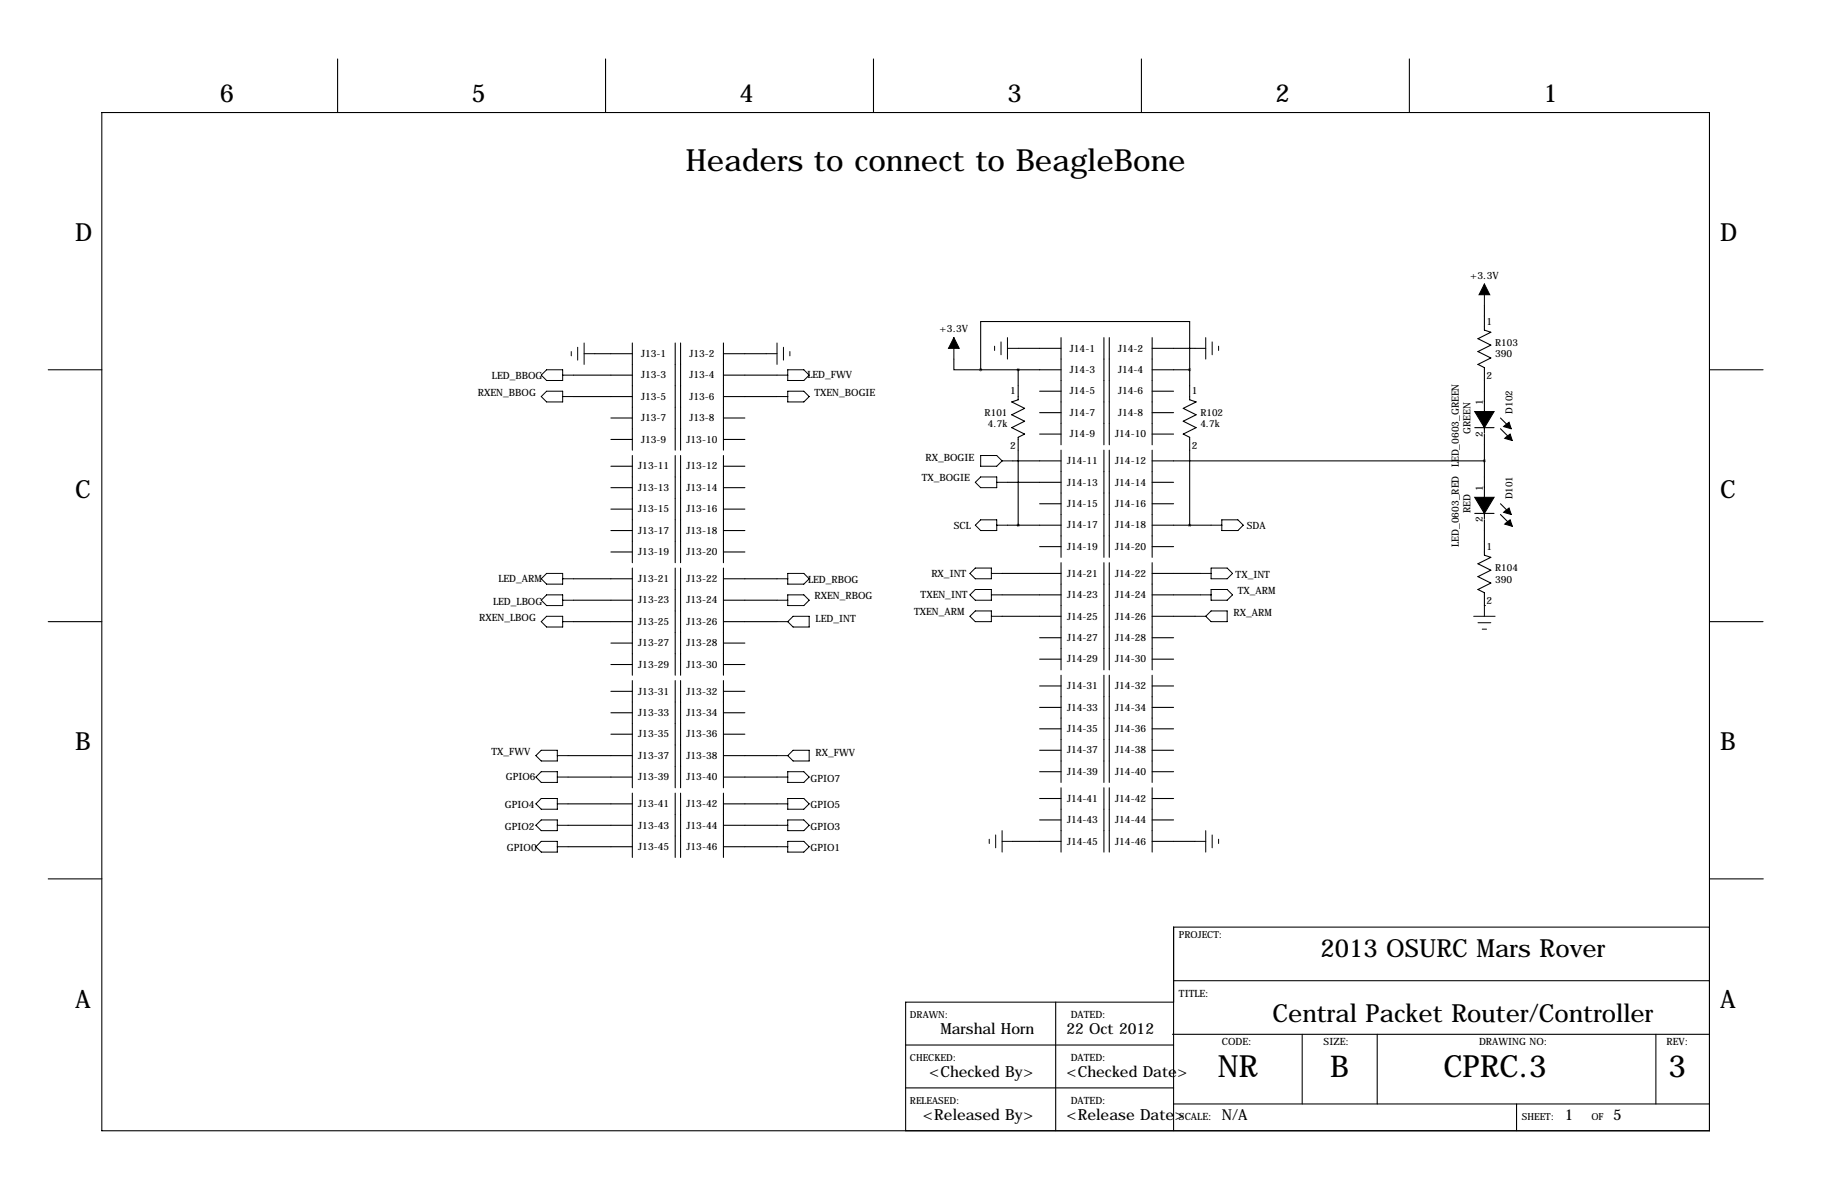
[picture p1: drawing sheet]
<svg xmlns="http://www.w3.org/2000/svg" width="432mm" height="279mm" viewBox="0 0 432 279" stroke-linecap="round" stroke-linejoin="round" font-family="sans-serif">
<g fill="none" stroke="#000" stroke-width=".25">
<path d="M80 14v12.7M143.5 14v12.7M207 14v12.7M270.5 14v12.7M334 14v12.7M24.1 26.7h381v241.3h-381zM351.8 72.4v5.8l1.5 .5-3 1.6 3 1.5-3 1.5 3 1.5-3 1.6 1.5 .7v15.5M11.4 87.6h12.7M135.9 88.9h14M135.9 94h14M141 83.8h8.9M144.8 99.1h5.1"/>
<path d="M149.9 81.3v25.4M160 81.3v25.4M161.3 81.3v25.4M171.4 83.8h10.2M171.4 81.3v25.4M171.4 88.9h12.7M171.4 94h12.7M171.4 99.1h5.1M226.1 85.1v2.5h6.3M232.4 87.6v-11.4h49.5v11.4M232.4 87.6h19.1M241.3 87.6v7.1l-1.5 .5 3 1.6-3 1.5 3 1.5-3 1.5 3 1.6-1.5 .7v20.9"/>
<path d="M241.3 82.5h10.2M246.4 92.7h5.1M246.4 97.8h5.1M251.5 80v25.4M261.6 80v25.4M262.9 80v25.4M273 87.6h8.9M273 82.5h10.2M273 80v25.4M273 92.7h5.1M273 97.8h5.1M281.9 87.6v7.1l1.6 .5-3.1 1.6 3.1 1.5-3.1 1.5 3.1 1.5-3.1 1.6 1.5 .7v20.9"/>
<path d="M355.6 99.1l2.5 2.5M405.1 87.6h12.7M144.8 104.1h5.1M144.8 110.5h5.1M144.8 115.6h5.1M149.9 107.9v25.4M160 107.9v25.4M161.3 107.9v25.4M171.4 107.9v25.4M171.4 104.1h5.1M171.4 110.5h5.1M171.4 115.6h5.1"/>
<path d="M238.8 114.3h12.7M240 109.2h11.5M246.4 102.9h5.1M246.4 119.4h5.1M251.5 106.7v25.4M261.6 106.7v25.4M262.9 106.7v25.4M273 106.7v25.4M273 102.9h5.1M273 109.2h78.8M273 114.3h5.1M273 119.4h5.1"/>
<path d="M349.5 101.3h4.6M351.8 102.9v20M355.6 101.6l2.5 2.5M355.6 119.4l2.5 2.5M135.9 137.2h14M144.8 120.7h5.1M144.8 125.7h5.1M144.8 130.8h5.1M149.9 134.6v25.4M160 134.6v25.4M161.3 134.6v25.4M171.4 134.6v25.4"/>
<path d="M171.4 120.7h5.1M171.4 125.7h5.1M171.4 130.8h5.1M171.4 137.2h12.7M237.5 135.9h14M238.8 124.5h12.7M246.4 129.5h5.1M251.5 133.3v25.5M261.6 133.3v25.5M262.9 133.3v25.5M273 133.3v25.5M273 124.5h14"/>
<path d="M273 129.5h5.1M273 135.9h11.5M349.5 121.7h4.6M351.8 123.2v8.4l1.5 .5-3 1.5 3 1.5-3 1.6 3 1.5-3 1.5 1.5 .8v3M355.6 121.9l2.5 2.6M11.4 147.3h12.7M135.9 147.3h14M135.9 142.2h14M144.8 152.4h5.1M144.8 157.5h5.1M171.4 147.3h12.7M171.4 142.2h12.7"/>
<path d="M171.4 152.4h5.1M171.4 157.5h5.1M237.5 141h14M237.5 146h14M246.4 151.1h5.1M246.4 156.2h5.1M273 141h11.5M273 146h10.2M273 151.1h5.1M273 156.2h5.1M351.8 143.5h.1M405.1 147.3h12.7"/>
<path d="M134.6 179.1h15.3M144.8 163.8h5.1M144.8 168.9h5.1M144.8 174h5.1M149.9 161.3v25.4M160 161.3v25.4M161.3 161.3v25.4M171.4 161.3v25.4M171.4 163.8h5.1M171.4 168.9h5.1M171.4 174h5.1M171.4 179.1h12.7"/>
<path d="M246.4 162.6h5.1M246.4 167.6h5.1M246.4 172.7h5.1M246.4 177.8h5.1M251.5 160v25.4M261.6 160v25.4M262.9 160v25.4M273 160v25.4M273 162.6h5.1M273 167.6h5.1M273 172.7h5.1M273 177.8h5.1"/>
<path d="M134.6 184.1h15.3M134.6 190.5h15.3M134.6 195.6h15.3M149.9 188v15.2M160 188v15.2M161.3 188v15.2M171.4 188v15.2M171.4 184.1h12.7M171.4 190.5h12.7M171.4 195.6h12.7M240 199.4h11.5M246.4 182.9h5.1"/>
<path d="M246.4 189.2h5.1M246.4 194.3h5.1M251.5 186.7v15.2M261.6 186.7v15.2M262.9 186.7v15.2M273 186.7v15.2M273 182.9h5.1M273 189.2h5.1M273 194.3h5.1M273 199.4h10.2M11.4 208.3h12.7M134.6 200.7h15.3"/>
<path d="M171.4 200.7h12.7M405.1 219.7h-127v48.3M405.2 208.3h12.7M250.2 237.5v30.5M278.1 237.5h-63.5v30.5M278.1 232.4h127M214.6 257.8h63.5M214.6 247.6h63.5M277.9 245.1h127.2M308.6 245.1v16.5M326.4 245.1v16.5M392.4 245.1v16.5"/>
<path d="M278.1 261.6h127M359.4 261.6v6.4"/>
</g>
<path d="M349.5 97.5h2.3v3.8zM351.8 97.5h2.3l-2.3 3.8zM349.5 117.9h2.3v3.8zM351.8 117.9h2.3l-2.3 3.8zM356.4 101.1l1.2-1 .5 1.5zM356.9 103.6l1-.7 .5 1.5-1.8-.5zM356.4 121.4l1.2-1 .5 1.5zM356.9 124l1-.8 .5 1.5-1.8-.5z" fill="#000" stroke="#000" stroke-width=".25"/>
<g fill="none" stroke="#000" stroke-width=".24">
<path d="M351.8 67.3v5.1M128.3 88.9l1.2-1.3h3.8v2.6h-3.8zM129.5 92.7h3.8v2.5h-3.8l-1.2-1.2zM133.3 94h2.6M133.3 88.9h2.6M135.4 83.3v1M136.9 82.3v3M138.4 83.8h2.6M138.4 81.3v5.1M181.6 83.8h2.5M184.1 81.3v5.1M184.1 94h2.6"/>
<path d="M184.1 88.9h2.6M185.7 82.3v3M186.7 87.6h3.8l1.3 1.3-1.3 1.3h-3.8zM186.7 92.7h3.8l1.3 1.3-1.3 1.2h-3.8zM187.2 83.3v1M226.1 80v5.1M235.7 82v1.1M237.2 81v3.1M238.8 82.5h2.5M238.8 80v5.1M283.2 82.5h2.6M285.8 80v5.1"/>
<path d="M287.3 81v3.1M288.8 82v1.1M232.4 107.9h3.8l1.3 1.3-1.3 1.3h-3.8zM232.4 113h3.8v2.6h-3.8l-1.3-1.3zM236.2 114.3h2.6M237.5 109.2h2.5M128.3 137.2l1.2-1.3h3.8v2.5h-3.8zM133.3 137.2h2.6M184.1 137.2h2.6M186.7 135.9h3.8l1.3 1.3-1.3 1.2h-3.8zM229.9 135.9l1.2-1.3h3.8v2.6h-3.8zM231.1 124.5l1.3-1.3h3.8v2.5h-3.8z"/>
<path d="M234.9 135.9h2.6M236.2 124.5h2.6M284.5 135.9h2.5M287 134.6h3.8l1.3 1.3-1.3 1.3h-3.8zM287 139.7h3.8l1.3 1.3-1.3 1.2h-3.8zM287 124.5h2.6M289.6 123.2h3.8l1.2 1.3-1.2 1.2h-3.8zM129.5 141h3.8v2.5h-3.8l-1.2-1.3zM129.5 146h3.8v2.6h-3.8l-1.2-1.3zM133.3 142.2h2.6M133.3 147.3h2.6M184.1 142.2h2.6"/>
<path d="M184.1 147.3h2.6M186.7 141h3.8l1.3 1.2-1.3 1.3h-3.8zM188 146h3.8v2.6h-3.8l-1.3-1.3zM229.9 141l1.2-1.3h3.8v2.5h-3.8zM229.9 146l1.2-1.2h3.8v2.5h-3.8zM234.9 141h2.6M234.9 146h2.6M283.2 146h2.6M284.5 141h2.5M287 144.8h3.8v2.5h-3.8l-1.2-1.3zM349.2 146h5.1M350.3 147.6h3"/>
<path d="M351.3 149.1h1M351.8 143.5v2.5M127 179.1l1.3-1.3h3.8v2.5h-3.8zM132.1 179.1h2.5M184.1 179.1h2.6M188 177.8h3.8v2.5h-3.8l-1.3-1.2zM127 184.1l1.3-1.2h3.8v2.5h-3.8zM127 190.5l1.3-1.3h3.8v2.6h-3.8zM127 195.6l1.3-1.3h3.8v2.5h-3.8zM128.3 199.4h3.8v2.5h-3.8l-1.3-1.2zM132.1 195.6h2.5M132.1 190.5h2.5"/>
<path d="M132.1 184.1h2.5M184.1 195.6h2.6M184.1 190.5h2.6M184.1 184.1h2.6M186.7 182.9h3.8l1.3 1.2-1.3 1.3h-3.8zM186.7 189.2h3.8l1.3 1.3-1.3 1.3h-3.8zM186.7 194.3h3.8l1.3 1.3-1.3 1.2h-3.8zM186.7 199.4h3.8l1.3 1.3-1.3 1.2h-3.8zM234.4 198.9v1M236 197.9v3M237.5 199.4h2.5M237.5 196.8v5.1"/>
<path d="M283.2 199.4h2.6M285.8 196.8v5.1M287.3 197.9v3M288.8 198.9v1M132.1 200.7h2.5M184.1 200.7h2.6"/>
</g>
<path d="M351.8 67.3l1.3 2.5h-2.6zM226.1 80l1.2 2.5h-2.5z" fill="#000" stroke="#000" stroke-width=".24"/>
<path d="M281.9 87.6a.05 .05 0 0 0 .1 0 .05 .05 0 0 0-.1 0zM281.9 124.5a.05 .05 0 0 0 .1 0 .05 .05 0 0 0-.1 0z" fill="#000" stroke="#000" stroke-width=".63"/>
<g font-size="7.3">
<text x="162.6" y="40.6">Headers to connect to BeagleBone</text>
<text x="288.6" y="255.3">NR</text>
<text x="342.1" y="255.3">CPRC.3</text>
<text x="395.4" y="255.3">3</text>
</g>
<text font-size="7.1" x="315.3" y="255.2">B</text>
<g font-size="5.9">
<text x="52.1" y="24.1">6</text>
<text x="111.8" y="24.1">5</text>
<text x="175.3" y="24.1">4</text>
<text x="238.8" y="24.1">3</text>
<text x="302.3" y="24.1">2</text>
<text x="365.8" y="24.1">1</text>
<text x="17.8" y="57.2">D</text>
<text x="407.7" y="57.2">D</text>
<text x="17.8" y="118.1">C</text>
<text x="407.7" y="118.1">C</text>
<text x="17.8" y="177.8">B</text>
<text x="407.7" y="177.8">B</text>
<text x="312.9" y="226.9">2013 OSURC Mars Rover</text>
<text x="17.8" y="238.8">A</text>
<text x="407.7" y="238.8">A</text>
<text x="301.5" y="242.1">Central Packet Router/Controller</text>
</g>
<g font-size="3.6">
<text x="222.9" y="245.1">Marshal Horn</text>
<text x="252.7" y="245.1">22 Oct 2012</text>
<text x="220.2" y="255.3">&lt;Checked By&gt;</text>
<text x="252.7" y="255.3">&lt;Checked Date&gt;</text>
<text x="218.7" y="265.4">&lt;Released By&gt;</text>
<text x="252.7" y="265.4">&lt;Release Date&gt;</text>
<text x="289.6" y="265.4">N/A</text>
<text x="370.8" y="265.4">1</text>
<text x="382.3" y="265.4">5</text>
</g>
<g font-size="2.4">
<text x="348.4" y="66">+3.3V</text>
<text x="352.3" y="77">1</text>
<text x="222.7" y="78.7">+3.3V</text>
<text x="253.6" y="83.3">J14-1</text>
<text x="265" y="83.3">J14-2</text>
<text x="116.6" y="89.9">LED_BBOG</text>
<text x="152" y="84.6">J13-1</text>
<text x="152" y="89.7">J13-3</text>
<text x="163.4" y="84.6">J13-2</text>
<text x="163.4" y="89.7">J13-4</text>
<text x="191.3" y="89.7">LED_FWV</text>
<text x="253.6" y="88.4">J14-3</text>
<text x="265" y="88.4">J14-4</text>
<text x="352.3" y="89.8">2</text>
<text x="354.3" y="84.7">390</text>
<text x="113.3" y="93.7">RXEN_BBOG</text>
<text x="152" y="94.7">J13-5</text>
<text x="163.4" y="94.7">J13-6</text>
<text x="193" y="93.7">TXEN_BOGIE</text>
<text x="239.4" y="93.5">1</text>
<text x="253.6" y="93.5">J14-5</text>
<text x="265" y="93.5">J14-6</text>
<text x="282.4" y="93.5">1</text>
<text x="152" y="99.8">J13-7</text>
<text x="163.4" y="99.8">J13-8</text>
<text x="253.6" y="98.6">J14-7</text>
<text x="265" y="98.6">J14-8</text>
<text x="351.4" y="96" transform="rotate(-90 351.4 96)">1</text>
<text x="152" y="104.9">J13-9</text>
<text x="162.7" y="104.9">J13-10</text>
<text x="239.4" y="106.3">2</text>
<text x="253.6" y="103.6">J14-9</text>
<text x="264.3" y="103.6">J14-10</text>
<text x="282.4" y="106.3">2</text>
<text x="348.5" y="102.8" transform="rotate(-90 348.5 102.8)">GREEN</text>
<text x="351.4" y="103.5" transform="rotate(-90 351.4 103.5)">2</text>
<text x="151.3" y="111.3">J13-11</text>
<text x="162.7" y="111.3">J13-12</text>
<text x="219.3" y="109.2">RX_BOGIE</text>
<text x="252.9" y="110">J14-11</text>
<text x="264.3" y="110">J14-12</text>
<text x="345.7" y="110.8" transform="rotate(-90 345.7 110.8)">LED_0603_GREEN</text>
<text x="151.3" y="116.3">J13-13</text>
<text x="162.7" y="116.3">J13-14</text>
<text x="218.5" y="114">TX_BOGIE</text>
<text x="252.9" y="115.1">J14-13</text>
<text x="264.3" y="115.1">J14-14</text>
<text x="351.4" y="116.3" transform="rotate(-90 351.4 116.3)">1</text>
<text x="151.3" y="121.4">J13-15</text>
<text x="162.7" y="121.4">J13-16</text>
<text x="226.1" y="125.5">SCL</text>
<text x="252.9" y="120.1">J14-15</text>
<text x="252.9" y="125.2">J14-17</text>
<text x="264.3" y="120.1">J14-16</text>
<text x="264.3" y="125.2">J14-18</text>
<text x="295.5" y="125.5">SDA</text>
<text x="348.5" y="121.6" transform="rotate(-90 348.5 121.6)">RED</text>
<text x="351.4" y="123.8" transform="rotate(-90 351.4 123.8)">2</text>
<text x="151.3" y="126.5">J13-17</text>
<text x="151.3" y="131.6">J13-19</text>
<text x="162.7" y="126.5">J13-18</text>
<text x="162.7" y="131.6">J13-20</text>
<text x="252.9" y="130.3">J14-19</text>
<text x="264.3" y="130.3">J14-20</text>
<text x="345.7" y="129.6" transform="rotate(-90 345.7 129.6)">LED_0603_RED</text>
<text x="352.3" y="130.3">1</text>
<text x="118.1" y="137.9">LED_ARM</text>
<text x="151.3" y="137.9">J13-21</text>
<text x="162.7" y="137.9">J13-22</text>
<text x="220.7" y="136.7">RX_INT</text>
<text x="252.9" y="136.7">J14-21</text>
<text x="264.3" y="136.7">J14-22</text>
<text x="292.8" y="136.9">TX_INT</text>
<text x="116.8" y="143.3">LED_LBOG</text>
<text x="151.3" y="143">J13-23</text>
<text x="162.7" y="143">J13-24</text>
<text x="191.5" y="138.2">LED_RBOG</text>
<text x="193" y="142">RXEN_RBOG</text>
<text x="218.2" y="141.7">TXEN_INT</text>
<text x="252.9" y="141.7">J14-23</text>
<text x="264.3" y="141.7">J14-24</text>
<text x="293.4" y="140.7">TX_ARM</text>
<text x="352.3" y="143.1">2</text>
<text x="354.3" y="138.1">390</text>
<text x="113.6" y="147.1">RXEN_LBOG</text>
<text x="151.3" y="148.1">J13-25</text>
<text x="162.7" y="148.1">J13-26</text>
<text x="193.3" y="147.3">LED_INT</text>
<text x="216.6" y="145.8">TXEN_ARM</text>
<text x="252.9" y="146.8">J14-25</text>
<text x="264.3" y="146.8">J14-26</text>
<text x="292.4" y="146">RX_ARM</text>
<text x="151.3" y="153.2">J13-27</text>
<text x="162.7" y="153.2">J13-28</text>
<text x="252.9" y="151.9">J14-27</text>
<text x="264.3" y="151.9">J14-28</text>
<text x="151.3" y="158.2">J13-29</text>
<text x="162.7" y="158.2">J13-30</text>
<text x="252.9" y="157">J14-29</text>
<text x="264.3" y="157">J14-30</text>
<text x="151.3" y="164.6">J13-31</text>
<text x="162.7" y="164.6">J13-32</text>
<text x="252.9" y="163.3">J14-31</text>
<text x="264.3" y="163.3">J14-32</text>
<text x="151.3" y="169.7">J13-33</text>
<text x="162.7" y="169.7">J13-34</text>
<text x="252.9" y="168.4">J14-33</text>
<text x="252.9" y="173.5">J14-35</text>
<text x="264.3" y="168.4">J14-34</text>
<text x="264.3" y="173.5">J14-36</text>
<text x="116.5" y="178.8">TX_FWV</text>
<text x="151.3" y="174.8">J13-35</text>
<text x="151.3" y="179.8">J13-37</text>
<text x="162.7" y="174.8">J13-36</text>
<text x="162.7" y="179.8">J13-38</text>
<text x="193.3" y="179.1">RX_FWV</text>
<text x="252.9" y="178.6">J14-37</text>
<text x="264.3" y="178.6">J14-38</text>
<text x="119.9" y="184.9">GPIO6</text>
<text x="151.3" y="184.9">J13-39</text>
<text x="162.7" y="184.9">J13-40</text>
<text x="192.1" y="185.4">GPIO7</text>
<text x="252.9" y="183.6">J14-39</text>
<text x="264.3" y="183.6">J14-40</text>
<text x="119.6" y="191.5">GPIO4</text>
<text x="151.3" y="191.3">J13-41</text>
<text x="162.7" y="191.3">J13-42</text>
<text x="192.1" y="191.5">GPIO5</text>
<text x="252.9" y="190">J14-41</text>
<text x="264.3" y="190">J14-42</text>
<text x="119.6" y="196.6">GPIO2</text>
<text x="151.3" y="196.3">J13-43</text>
<text x="162.7" y="196.3">J13-44</text>
<text x="192.1" y="196.6">GPIO3</text>
<text x="252.9" y="195.1">J14-43</text>
<text x="264.3" y="195.1">J14-44</text>
<text x="120.1" y="201.7">GPIO0</text>
<text x="151.3" y="201.4">J13-45</text>
<text x="162.7" y="201.4">J13-46</text>
<text x="192.1" y="201.7">GPIO1</text>
<text x="252.9" y="200.2">J14-45</text>
<text x="264.3" y="200.2">J14-46</text>
<text x="279.4" y="236.2">TITLE:</text>
<text x="253.7" y="241.3">DATED:</text>
<text x="253.7" y="251.5">DATED:</text>
<text x="289.6" y="247.6">CODE:</text>
<text x="313.7" y="247.6">SIZE:</text>
<text x="350.5" y="247.6">DRAWING NO:</text>
<text x="395" y="247.6">REV:</text>
<text x="253.7" y="261.6">DATED:</text>
<text x="279.4" y="265.4">SCALE:</text>
</g>
<g font-size="2.3">
<text x="354.3" y="82">R103</text>
<text x="233.4" y="98.6">R101</text>
<text x="234.1" y="101.2">4.7k</text>
<text x="284.5" y="98.6">R102</text>
<text x="284.5" y="101.2">4.7k</text>
<text x="358.5" y="98" transform="rotate(-90 358.5 98)">D102</text>
<text x="358.5" y="118.3" transform="rotate(-90 358.5 118.3)">D101</text>
<text x="354.3" y="135.4">R104</text>
<text x="279.4" y="222.2">PROJECT:</text>
<text x="215.6" y="241.3">DRAWN:</text>
<text x="215.6" y="251.5">CHECKED:</text>
<text x="215.6" y="261.6">RELEASED:</text>
<text x="360.7" y="265.4">SHEET:</text>
<text x="377.2" y="265.4">OF</text>
</g>
</svg>
